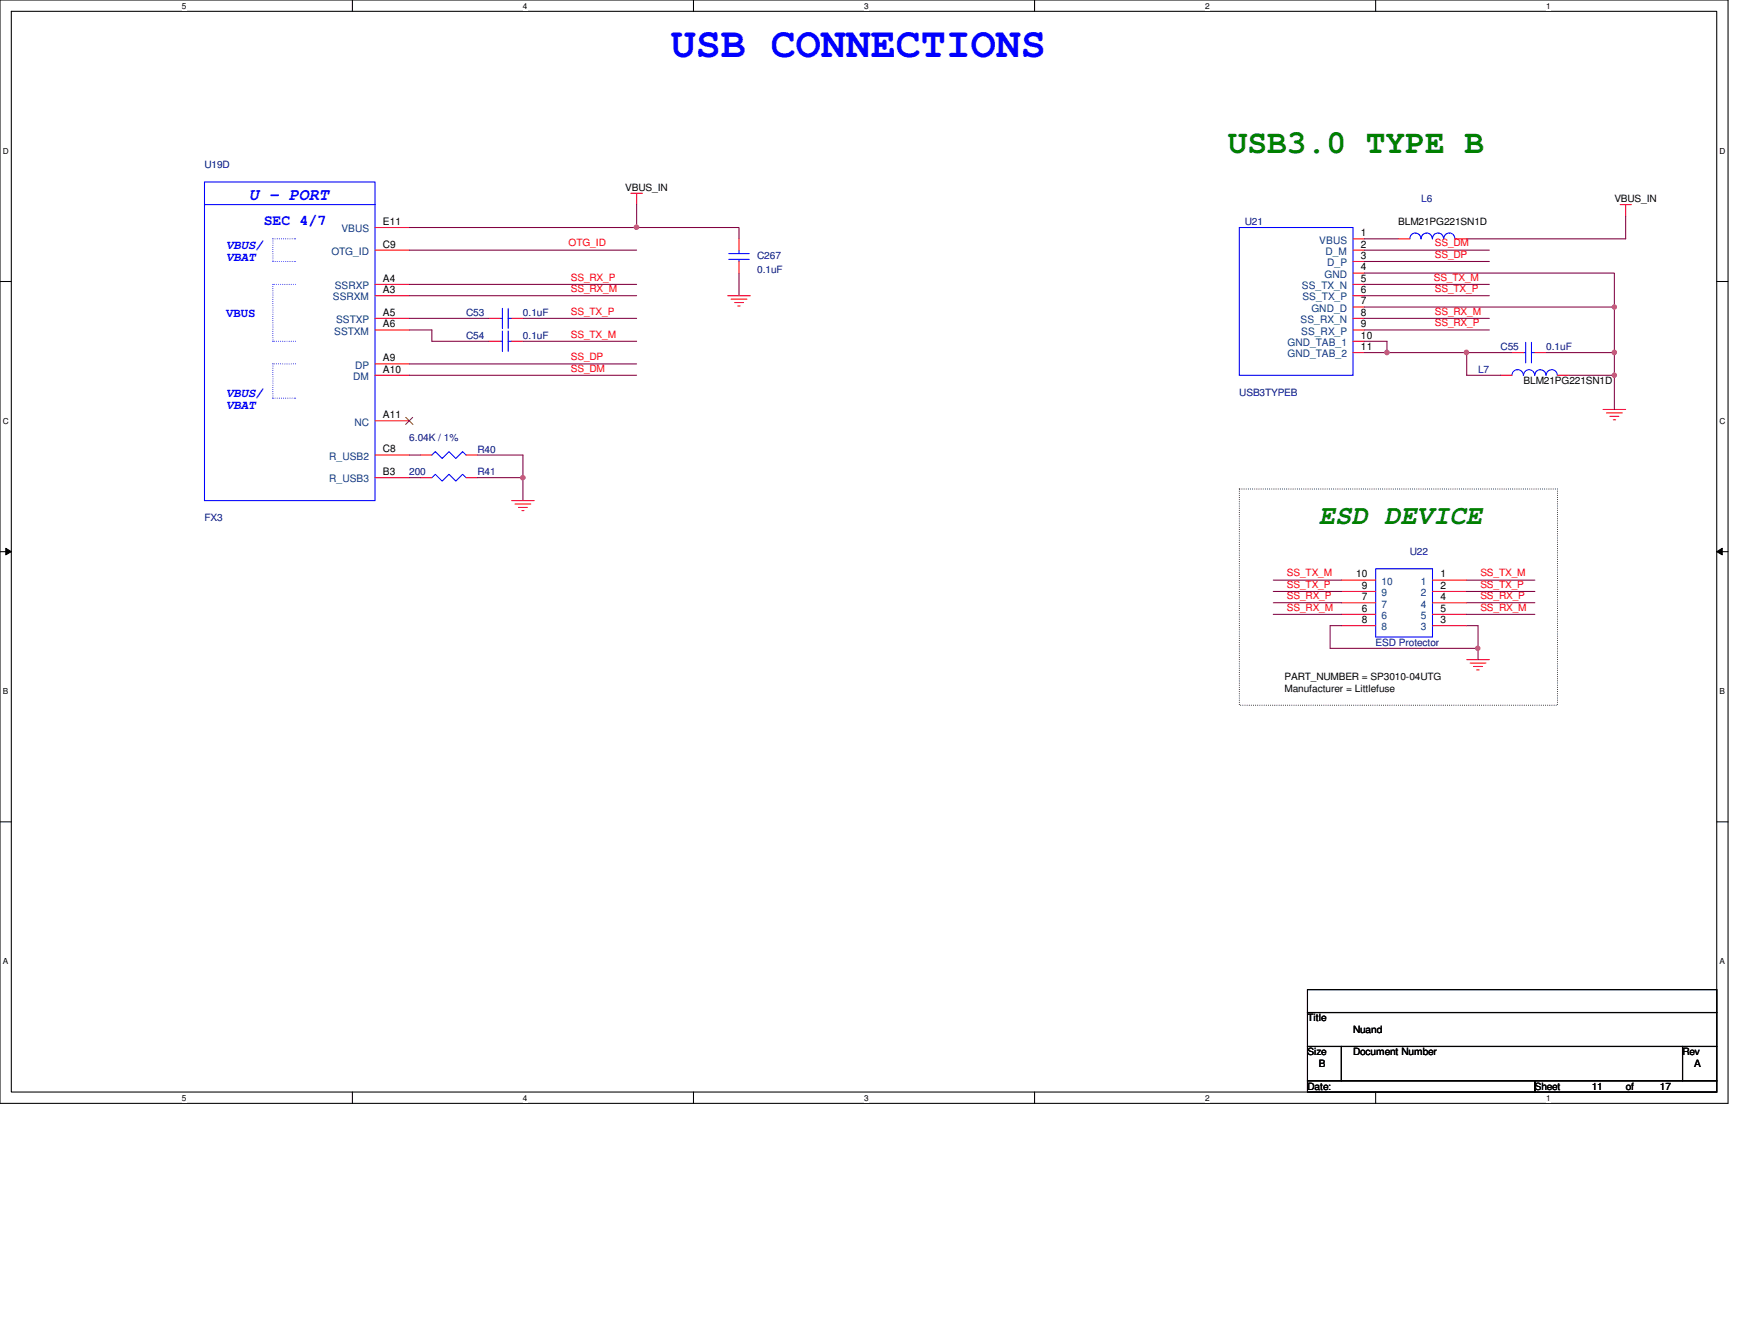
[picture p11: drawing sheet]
<svg xmlns="http://www.w3.org/2000/svg" width="279mm" height="216mm" viewBox="0 0 279 216" stroke-linecap="round" stroke-linejoin="round" font-family="sans-serif">
<path d="M0 0h278v177.4h-278zM1.8 1.8h274.3v173.8h-274.3z" fill="none" stroke="#000" stroke-width=".17"/>
<g fill="#fff">
<path d="M29.3 .2h.7v1.5h-.7z"/>
<path d="M29.3 175.8h.7v1.4h-.7z"/>
</g>
<path d="M56.7 0v1.8M56.7 175.6v1.8" fill="none" stroke="#000" stroke-width=".17"/>
<g fill="#fff">
<path d="M84.1 .2h.7v1.5h-.7z"/>
<path d="M84.1 175.8h.7v1.4h-.7z"/>
</g>
<path d="M111.5 0v1.8M111.5 175.6v1.8" fill="none" stroke="#000" stroke-width=".17"/>
<g fill="#fff">
<path d="M139 .2h.7v1.5h-.7z"/>
<path d="M139 175.8h.7v1.4h-.7z"/>
</g>
<path d="M166.4 0v1.8M166.4 175.6v1.8" fill="none" stroke="#000" stroke-width=".17"/>
<g fill="#fff">
<path d="M193.8 .2h.8v1.5h-.8z"/>
<path d="M193.8 175.8h.8v1.4h-.8z"/>
</g>
<path d="M221.3 0v1.8M221.3 175.6v1.8" fill="none" stroke="#000" stroke-width=".17"/>
<g fill="#fff">
<path d="M248.7 .2h.7v1.5h-.7z"/>
<path d="M248.7 175.8h.7v1.4h-.7z"/>
<path d="M.5 23.5h.9v1.5h-.9z"/>
<path d="M276.6 23.5h.9v1.5h-.9z"/>
<path d="M.5 67h.9v1.5h-.9z"/>
<path d="M276.6 67h.9v1.5h-.9z"/>
</g>
<path d="M0 45.3h1.8M276.1 45.3h1.9" fill="none" stroke="#000" stroke-width=".17"/>
<g fill="#fff">
<path d="M.5 110.4h.8v1.5h-.8z"/>
<path d="M276.6 110.4h.9v1.5h-.9z"/>
</g>
<path d="M0 88.7h1.8M276.1 88.7h1.9" fill="none" stroke="#000" stroke-width=".17"/>
<path d="M.9 88.1l.9 .6-.9 .5zM276.1 88.7l.9-.6v1.1z" fill="#000"/>
<path d="M.9 88.1l.9 .6-.9 .5zM276.1 88.7l.9-.6v1.1z" fill="none" stroke="#000" stroke-width=".16"/>
<g fill="#fff">
<path d="M.5 153.8h.8v1.5h-.8z"/>
<path d="M276.6 153.8h.9v1.5h-.9z"/>
</g>
<path d="M0 132.1h1.8M276.1 132.1h1.9M210.3 159.1h65.8v3.7h-65.8zM210.3 162.8h65.8v5.4h-65.8zM210.3 168.2h5.5v5.5h-5.5zM210.3 173.7h36.6v1.9h-36.6zM215.8 168.2h54.8v5.5h-54.8zM246.9 173.7h29.2v1.9h-29.2zM270.6 168.2h5.5v5.5h-5.5z" fill="none" stroke="#000" stroke-width=".17"/>
<path d="M199.3 78.6h51.2v34.8h-51.2z" fill="none" stroke="#000" stroke-width=".17" stroke-dasharray="0 .3"/>
<g fill="none" stroke="#f00" stroke-width=".17">
<path d="M60.3 36.6h5.5M101.5 31.1h1.8M102.4 31.1v1.8M118.9 38.4v1.8M217.6 38.4h1.9M224.9 38.4h1.9M234.1 38.4h1.8M260.6 32.9h1.8M261.5 32.9v1.9M60.3 58.5h5.5M60.3 40.2h5.5M60.3 47.5h5.5"/>
<path d="M60.3 45.7h5.5M60.3 53h5.5M60.3 51.2h5.5M78.6 54.9h1.9M78.6 51.2h1.9M82.3 54.9h1.8M82.3 51.2h1.8M117.1 47.5h3.6M117.6 48.1h2.5M118.2 48.6h1.4M118.7 49.2h.3M118.9 42v1.9"/>
<path d="M217.6 40.2h1.9M217.6 42h1.9M217.6 43.9h1.9M217.6 45.7h1.9M217.6 47.5h1.9M217.6 49.4h1.9M217.6 51.2h1.9M217.6 53h1.9M217.6 54.9h1.9M217.6 56.7h1.9M243.2 56.7h1.9M246.9 56.7h1.8"/>
<path d="M60.3 73.2h5.5M60.3 76.8h5.5M60.3 60.3h5.5M60.3 67.6h5.5M67.6 73.2h1.9M67.6 76.8h1.9M75 73.2h1.8M75 76.8h1.8M241.4 60.3h1.8M250.5 60.3h1.8M257.9 65.8h3.6M258.4 66.4h2.5"/>
<path d="M259 66.9h1.4M259.5 67.5h.4M82.3 80.5h3.6M82.8 81h2.6M83.4 81.6h1.4M83.9 82.1h.4M215.8 96.9h5.5M215.8 98.8h5.5M215.8 93.3h5.5M215.8 95.1h5.5M230.4 98.8h5.5M230.4 96.9h5.5"/>
<path d="M230.4 95.1h5.5M230.4 93.3h5.5M215.8 100.6h5.5M230.4 100.6h5.5M235.9 106h3.7M236.5 106.6h2.5M237 107.1h1.5M237.5 107.7h.4"/>
</g>
<g fill="none" stroke="#00f" stroke-width=".17">
<path d="M32.9 32.9h27.4M32.9 29.3h27.4v51.2h-27.4zM199.3 36.6h18.3v23.7h-18.3zM228.6 38.4a.89 .89 0 0 0-.9-.9 .89 .89 0 0 0-.9 .9M230.4 38.4a.89 .89 0 0 0-.9-.9 .89 .89 0 0 0-.9 .9M232.2 38.4a.89 .89 0 0 0-.9-.9 .89 .89 0 0 0-.9 .9M234 38.4a.89 .89 0 0 0-.9-.9 .89 .89 0 0 0-.9 .9M80.5 54.9h.3M80.5 51.2h.3M80.8 53.2v3.3M80.8 49.6v3.2M81.7 54.9h.6"/>
<path d="M81.7 51.2h.6M81.7 53.2v3.3M81.7 49.6v3.2M117.2 40.8h3.3M117.2 41.7h3.3M118.9 41.7v.3M118.9 40.2v.6M245.1 56.7h.3M245.4 55v3.3M246.3 56.7h.6M246.3 55v3.3M69.5 73.2l.5-.6 1.1 1.1 1.1-1.1 1.1 1.1 1.1-1.1 .6 .6"/>
<path d="M69.5 76.8l.5-.6 1.1 1.1 1.1-1.1 1.1 1.1 1.1-1.1 .6 .6M243.2 60.3a.91 .91 0 0 1 .9-.9 .91 .91 0 0 1 .9 .9M245.1 60.3a.89 .89 0 0 1 .9-.9 .89 .89 0 0 1 .8 .9M246.9 60.3a.89 .89 0 0 1 .9-.9 .89 .89 0 0 1 .9 .9M248.7 60.3a.89 .89 0 0 1 .9-.9 .89 .89 0 0 1 .9 .9M221.3 91.4h9.1v11h-9.1z"/>
</g>
<g fill="none" stroke="#00f" stroke-width=".17" stroke-dasharray="0 .3">
<path d="M43.9 38.4h3.6M43.9 38.4v3.6M47.5 38.4h.1M43.9 42h.1M43.9 42h3.6M43.9 45.7h.1M43.9 45.7v9.2M43.9 54.9h.1M43.9 58.5v5.5M43.9 58.5h.1M47.5 42h.1M47.5 45.7h-3.6"/>
<path d="M47.5 54.9h-3.6M47.5 58.5h-3.6M43.9 64h3.6M43.9 64h.1M47.5 64h.1"/>
</g>
<path d="M65.3 67.1l1.1 1.1M66.4 67.1l-1.2 1.1" fill="none" stroke="#804000" stroke-width=".16"/>
<path d="M102.4 32.9v3.7h-36.6M261.5 34.8v3.6" fill="none" stroke="#800040" stroke-width=".17"/>
<circle cx="102.4" cy="36.5" r=".36" fill="#f0f"/>
<circle cx="102.4" cy="36.5" r=".36" fill="none" stroke="#f0f" stroke-width=".17"/>
<path d="M219.5 38.4h5.4M235.9 38.4h25.6M65.8 40.2h36.6M219.5 43.9h40.2v5.5M219.5 40.2h20.1M219.5 42h20.1" fill="none" stroke="#800040" stroke-width=".17"/>
<circle cx="259.7" cy="49.4" r=".34" fill="#f0f"/>
<circle cx="259.7" cy="49.4" r=".34" fill="none" stroke="#f0f" stroke-width=".17"/>
<g fill="none" stroke="#800040" stroke-width=".17">
<path d="M65.8 51.2h12.8M65.8 53h3.7v1.9h9.1M65.8 45.7h36.6M65.8 47.5h36.6M84.1 51.2h18.3M84.1 54.9h18.3M219.5 49.4h40.2v7.3M219.5 45.7h20.1M219.5 47.5h20.1M219.5 51.2h20.1M219.5 53h20.1M219.5 54.9h3.6v1.8h-3.6"/>
<path d="M223.1 56.7h12.8"/>
</g>
<circle cx="235.9" cy="56.7" r=".35" fill="#f0f"/>
<circle cx="235.9" cy="56.7" r=".35" fill="none" stroke="#f0f" stroke-width=".17"/>
<circle cx="223.1" cy="56.7" r=".35" fill="#f0f"/>
<circle cx="223.1" cy="56.7" r=".35" fill="none" stroke="#f0f" stroke-width=".17"/>
<path d="M243.2 56.7h-7.3v3.6M248.7 56.7h11v3.6" fill="none" stroke="#800040" stroke-width=".17"/>
<circle cx="259.7" cy="60.3" r=".34" fill="#f0f"/>
<circle cx="259.7" cy="60.3" r=".34" fill="none" stroke="#f0f" stroke-width=".17"/>
<circle cx="259.7" cy="56.7" r=".35" fill="#f0f"/>
<circle cx="259.7" cy="56.7" r=".35" fill="none" stroke="#f0f" stroke-width=".17"/>
<path d="M65.8 58.5h36.6M65.8 73.2h1.8M65.8 76.8h1.8M65.8 60.3h36.6M76.8 73.2h7.3v3.6M76.8 76.8h7.3M84.1 76.8v3.7M235.9 60.3h5.5M252.3 60.3h7.4v5.5" fill="none" stroke="#800040" stroke-width=".17"/>
<circle cx="84.1" cy="76.8" r=".36" fill="#f0f"/>
<circle cx="84.1" cy="76.8" r=".36" fill="none" stroke="#f0f" stroke-width=".17"/>
<path d="M204.8 93.3h11M204.8 95.1h11M204.8 96.9h11M204.8 98.8h11M235.9 93.3h11M235.9 95.1h11M235.9 96.9h11M235.9 98.8h11M215.8 100.6h-1.8v3.6h23.7M235.9 100.6h1.8v3.6M237.7 104.2v1.8" fill="none" stroke="#800040" stroke-width=".17"/>
<circle cx="237.7" cy="104.2" r=".34" fill="#f0f"/>
<circle cx="237.7" cy="104.2" r=".34" fill="none" stroke="#f0f" stroke-width=".17"/>
<path d="M102.4 36.6h16.5v1.8M118.9 43.9v3.6" fill="none" stroke="#800040" stroke-width=".17"/>
<circle cx="102.4" cy="36.5" r=".36" fill="#f0f"/>
<circle cx="102.4" cy="36.5" r=".36" fill="none" stroke="#f0f" stroke-width=".17"/>
<circle cx="259.7" cy="49.4" r=".34" fill="#f0f"/>
<circle cx="259.7" cy="49.4" r=".34" fill="none" stroke="#f0f" stroke-width=".17"/>
<circle cx="235.9" cy="56.7" r=".35" fill="#f0f"/>
<circle cx="235.9" cy="56.7" r=".35" fill="none" stroke="#f0f" stroke-width=".17"/>
<circle cx="223.1" cy="56.7" r=".35" fill="#f0f"/>
<circle cx="223.1" cy="56.7" r=".35" fill="none" stroke="#f0f" stroke-width=".17"/>
<circle cx="259.7" cy="60.3" r=".34" fill="#f0f"/>
<circle cx="259.7" cy="60.3" r=".34" fill="none" stroke="#f0f" stroke-width=".17"/>
<circle cx="259.7" cy="56.7" r=".35" fill="#f0f"/>
<circle cx="259.7" cy="56.7" r=".35" fill="none" stroke="#f0f" stroke-width=".17"/>
<circle cx="84.1" cy="76.8" r=".36" fill="#f0f"/>
<circle cx="84.1" cy="76.8" r=".36" fill="none" stroke="#f0f" stroke-width=".17"/>
<circle cx="237.7" cy="104.2" r=".34" fill="#f0f"/>
<circle cx="237.7" cy="104.2" r=".34" fill="none" stroke="#f0f" stroke-width=".17"/>
<text font-size="6.7" fill="#00f" x="107.9" y="9.2">USB CONNECTIONS</text>
<text font-size="5.3" fill="#008000" x="197.5" y="24.6">USB3.0 TYPE B</text>
<text font-size="4.4" fill="#008000" x="212.1" y="84.2">ESD DEVICE</text>
<text font-size="2.7" fill="#00f" x="40" y="32.1">U - PORT</text>
<text font-size="2.4" fill="#00f" x="42.4" y="36.2">SEC 4/7</text>
<g font-size="2" fill="#00f">
<text x="36.4" y="40.1">VBUS/</text>
<text x="36.4" y="41.9">VBAT</text>
<text x="36.4" y="51">VBUS</text>
<text x="36.4" y="63.9">VBUS/</text>
<text x="36.4" y="65.7">VBAT</text>
</g>
<g font-size="1.7" fill="#004080">
<text x="53.3" y="41">OTG_ID</text>
<text x="54.9" y="37.3">VBUS</text>
<text x="212.2" y="39.2">VBUS</text>
<text x="213.2" y="41">D_M</text>
<text x="53.8" y="46.5">SSRXP</text>
<text x="209.4" y="46.5">SS_TX_N</text>
<text x="213.1" y="44.7">GND</text>
<text x="213.5" y="42.8">D_P</text>
<text x="53.6" y="48.3">SSRXM</text>
<text x="53.8" y="53.8">SSTXM</text>
<text x="54.1" y="51.9">SSTXP</text>
<text x="209.2" y="51.9">SS_RX_N</text>
<text x="209.3" y="53.8">SS_RX_P</text>
<text x="209.5" y="48.3">SS_TX_P</text>
<text x="210.9" y="50.1">GND_D</text>
<text x="57.1" y="59.3">DP</text>
<text x="207.1" y="55.6">GND_TAB_1</text>
<text x="207.1" y="57.4">GND_TAB_2</text>
<text x="56.8" y="61.1">DM</text>
<text x="57" y="68.4">NC</text>
<text x="53" y="73.9">R_USB2</text>
<text x="53" y="77.6">R_USB3</text>
<text x="222.2" y="94">10</text>
<text x="222.2" y="95.8">9</text>
<text x="228.6" y="95.8">2</text>
<text x="228.6" y="94">1</text>
<text x="222.2" y="101.3">8</text>
<text x="222.2" y="97.7">7</text>
<text x="222.2" y="99.5">6</text>
<text x="228.6" y="99.5">5</text>
<text x="228.6" y="97.7">4</text>
<text x="228.6" y="101.3">3</text>
</g>
<g font-size="1.7">
<text x="61.6" y="36.2">E11</text>
<text x="61.6" y="39.8">C9</text>
<text x="218.9" y="39.8">2</text>
<text x="218.9" y="38">1</text>
<text x="218.9" y="41.6">3</text>
<text x="61.6" y="45.3">A4</text>
<text x="61.6" y="47.1">A3</text>
<text x="218.9" y="43.5">4</text>
<text x="218.9" y="45.3">5</text>
<text x="218.9" y="47.1">6</text>
<text x="61.6" y="52.6">A6</text>
<text x="61.6" y="50.8">A5</text>
<text x="218.9" y="50.8">8</text>
<text x="218.9" y="52.6">9</text>
<text x="218.9" y="48.9">7</text>
<text x="61.6" y="58.1">A9</text>
<text x="61.6" y="59.9">A10</text>
<text x="218.9" y="54.4">10</text>
<text x="218.9" y="56.3">11</text>
<text x="61.6" y="67.2">A11</text>
<text x="61.6" y="72.7">C8</text>
<text x="61.6" y="76.4">B3</text>
<text x="218.1" y="92.8">10</text>
<text x="219.1" y="94.7">9</text>
<text x="231.7" y="94.7">2</text>
<text x="231.7" y="92.8">1</text>
<text x="219.1" y="100.2">8</text>
<text x="219.1" y="96.5">7</text>
<text x="219.1" y="98.3">6</text>
<text x="231.7" y="98.3">5</text>
<text x="231.7" y="96.5">4</text>
<text x="231.7" y="100.2">3</text>
</g>
<g font-size="1.6" fill="#000080">
<text x="32.9" y="27.1">U19D</text>
<text x="228.6" y="32.5">L6</text>
<text x="121.8" y="41.7">C267</text>
<text x="200.2" y="36.2">U21</text>
<text x="121.8" y="43.9">0.1uF</text>
<text x="75" y="50.8">C53</text>
<text x="84.1" y="50.8">0.1uF</text>
<text x="75" y="54.5">C54</text>
<text x="84.1" y="54.5">0.1uF</text>
<text x="237.7" y="59.9">L7</text>
<text x="241.4" y="56.3">C55</text>
<text x="248.7" y="56.3">0.1uF</text>
<text x="199.3" y="63.6">USB3TYPEB</text>
<text x="65.8" y="70.9">6.04K / 1%</text>
<text x="65.8" y="76.4">200</text>
<text x="76.8" y="72.8">R40</text>
<text x="76.8" y="76.4">R41</text>
<text x="32.9" y="83.7">FX3</text>
<text x="226.8" y="89.2">U22</text>
<text x="221.3" y="103.8">ESD Protector</text>
</g>
<g font-size="1.6">
<text x="100.6" y="30.7">VBUS_IN</text>
<text x="259.7" y="32.5">VBUS_IN</text>
<text x="224.9" y="36.2">BLM21PG221SN1D</text>
<text x="245.1" y="61.8">BLM21PG221SN1D</text>
<text x="206.6" y="109.3">PART_NUMBER = SP3010-04UTG</text>
<text x="206.6" y="111.2">Manufacturer = Littlefuse</text>
<text x="210.3" y="164.2">Title</text>
<text x="217.6" y="166">Nuand</text>
<text x="210.3" y="169.7">Size</text>
<text x="212.1" y="171.5">B</text>
<text x="217.6" y="169.7">Document Number</text>
<text x="270.6" y="169.7">Rev</text>
<text x="272.5" y="171.5">A</text>
<text x="210.3" y="175.2">Date:</text>
<text x="246.9" y="175.2">Sheet</text>
<text x="256" y="175.2">11</text>
<text x="261.5" y="175.2">of</text>
<text x="267" y="175.2">17</text>
</g>
<g font-size="1.6" fill="#f00">
<text x="91.4" y="39.6">OTG_ID</text>
<text x="230.8" y="39.6">SS_DM</text>
<text x="230.8" y="41.4">SS_DP</text>
<text x="91.8" y="45.1">SS_RX_P</text>
<text x="91.8" y="46.9">SS_RX_M</text>
<text x="230.6" y="45.1">SS_TX_M</text>
<text x="230.8" y="46.9">SS_TX_P</text>
<text x="91.8" y="50.6">SS_TX_P</text>
<text x="230.8" y="50.6">SS_RX_M</text>
<text x="230.8" y="52.5">SS_RX_P</text>
<text x="91.8" y="54.3">SS_TX_M</text>
<text x="91.8" y="57.9">SS_DP</text>
<text x="91.8" y="59.7">SS_DM</text>
<text x="207" y="92.7">SS_TX_M</text>
<text x="207" y="94.5">SS_TX_P</text>
<text x="238.1" y="92.7">SS_TX_M</text>
<text x="238.1" y="94.5">SS_TX_P</text>
<text x="207" y="96.3">SS_RX_P</text>
<text x="207" y="98.2">SS_RX_M</text>
<text x="238.1" y="96.3">SS_RX_P</text>
<text x="238.1" y="98.2">SS_RX_M</text>
</g>
<g font-size="1.3">
<text x="29.3" y="1.4">5</text>
<text x="84.1" y="1.4">4</text>
<text x="139" y="1.4">3</text>
<text x="193.8" y="1.4">2</text>
<text x="248.7" y="1.4">1</text>
<text x=".5" y="24.7">D</text>
<text x="276.6" y="24.7">D</text>
<text x=".5" y="68.2">C</text>
<text x="276.6" y="68.2">C</text>
<text x=".5" y="111.6">B</text>
<text x="276.6" y="111.6">B</text>
<text x=".5" y="155">A</text>
<text x="276.6" y="155">A</text>
<text x="29.3" y="177">5</text>
<text x="84.1" y="177">4</text>
<text x="139" y="177">3</text>
<text x="193.8" y="177">2</text>
<text x="248.7" y="177">1</text>
</g>
</svg>
